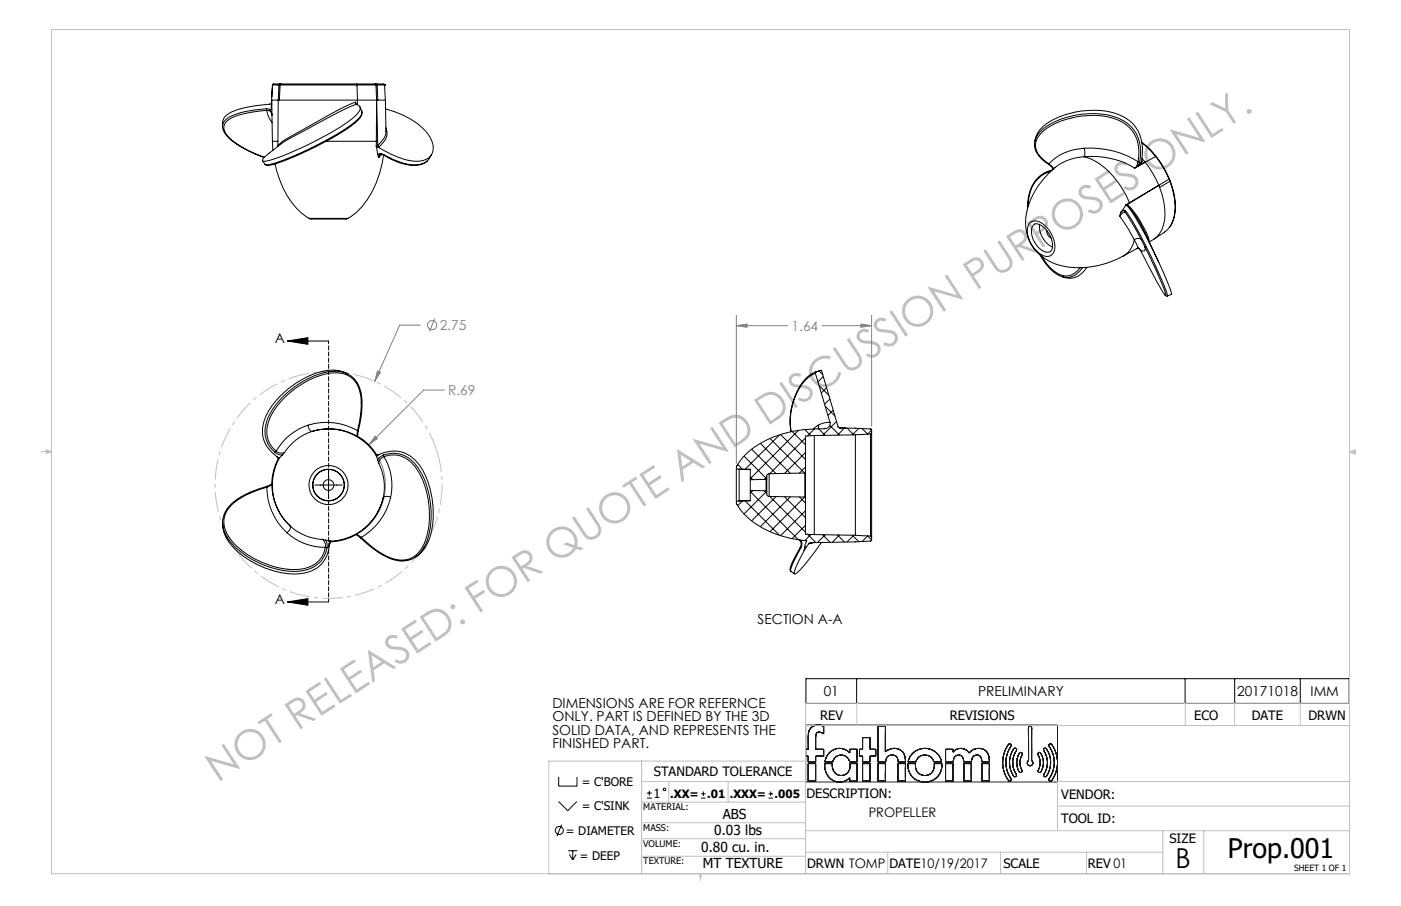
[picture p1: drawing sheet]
<svg xmlns="http://www.w3.org/2000/svg" width="432mm" height="279mm" viewBox="0 0 432 279" stroke-linecap="round" stroke-linejoin="round" font-family="sans-serif">
<g fill="none" stroke="#808080" stroke-width=".31">
<path d="M134 98.2l-1.6 4.1M226.9 97.3v45.6M265.3 99.9l3.3 .5-3.3 .5zM268.6 97.3v34.1M116.3 114.4l1 .4-1.8 2.8zM129.5 100.3h-6.3l-7.7 17.3M226.9 100.4l3.4-.5v1zM226.9 100.4h15.9M253.3 100.4h15.3M111.2 135.2a17.5 17.5 0 0 1-.3 29M115.6 134.5l.7 .7-2.6 2zM136.9 120.3h-6.3l-16.9 16.9"/>
<circle cx="133.2" cy="100.3" r="1.41"/>
</g>
<g fill="none" stroke="#000" stroke-width=".31">
<path d="M88.5 105.2l6.4-1.1v2.1zM88.5 105.2h12.7M97 149.6h8.4M101.2 145.4v8.4M88.5 185.6l6.4-1v2.1zM88.5 185.6h12.7M248.4 209.3h167.4v7.6h-167.4zM264 209.3v7.6M365.3 209.3v7.6M380.5 209.3v7.6M400.8 209.3v7.6M172.2 239.6v2.8h5.6v-2.8"/>
<path d="M172.2 247.2l2.8 2.8 2.8-2.8M173.1 254.4l-1.4 3.5M199.4 246.1h1.5M199.4 244.6h1.5M200.1 243.8v1.6M216.1 246.1h1.4M216.1 244.8h1.4M216.8 244.1v1.4M236.9 246.1h1.4M236.9 244.8h1.4M237.6 244.1v1.4M175.1 262.4h2.8"/>
<path d="M175.5 263.5l1 1.7M176.5 262.4v2.8M177.6 263.5l-1.1 1.7"/>
<circle cx="172.4" cy="256.1" r="1.24"/>
<circle cx="204.8" cy="243.4" r=".38"/>
</g>
<g fill="none" stroke="#191924" stroke-width=".31">
<path d="M248.3 233.2h.7M248.3 233.2v8h10M248.3 231.1v2.1M249 233.2l.2 1.7M249.2 234.9h2M249.3 235.5l-.2 .1v2.6M249.3 235.5h1.9M249.3 235.5l-.2 .2v2.5M251.2 235.5h.2v5.4h-2.3v-2.7M251.6 231.1h2.2l.1 1.9M251.8 223.6h.9M251.8 223.6a2.96 2.96 0 0 0-2.7 3.4v3.9l-.8 .2"/>
<path d="M251.8 223.6h-3.5v7.5M251.8 223.6a3.3 3.3 0 0 0-2.7 3.9v3.4l-.8 .2M252.7 223.6h73.1l.1 10.9M252.7 223.6l1.2 .4-.1 2.2a1.55 1.55 0 0 0-2.3 .2l-.1 4.6 .2 .1M252.7 223.6l1.2 .4v2.2h-.3a1.33 1.33 0 0 0-1.7-.3 1.33 1.33 0 0 0-.5 1.6v3.5l.2 .1M253.7 233.2h-2.2l-.3 1.7M253.9 233l-.2 .2M254.2 235.6l.4 2.6M254.2 235.6v1.2l.4 1.4M254.3 235.5l-.1 .1M254.3 235.5h2.1M254.4 234.9l2 .1"/>
<path d="M254.6 238.2a4.4 4.4 0 0 0 3.1 2.9M254.6 238.2a4.5 4.5 0 0 0 3.1 2.9M256.4 235.5l.1 .1M256.6 231.4a4.8 4.8 0 0 0-2.3 3.5h.1M256.6 231.4a4.2 4.2 0 0 1 4.9 .4M256.6 231.4a4.1 4.1 0 0 1 4.9 .4M256.6 231.4a4.6 4.6 0 0 0-2.3 3.5h.1M260 233a3.9 3.9 0 0 1 2 1.9M260 233a2.88 2.88 0 0 0-3.5 1.9l-.1 .1M260 233a3.2 3.2 0 0 0-3.5 1.9l-.1 .1M260 233a3.4 3.4 0 0 1 2 1.9M261.5 231.8l.4 .4"/>
<path d="M261.9 239.9l.1 1M261.9 239.9l-.2 .1M261.9 231.2v1M262 235.6a2.82 2.82 0 0 1-2.7 3.5 2.82 2.82 0 0 1-2.8-3.5M262 235.6a2.83 2.83 0 0 1-2.7 3.5 2.83 2.83 0 0 1-2.8-3.5M262 231.1l-.1 .1M262 231.1h2.2v3.7M262 234.9h2M262.1 235.5l-.1 .1M262.1 235.5h2M264.1 235.5l.1 5.3M264.2 234.8l-.2 .1"/>
<path d="M265 233.2l.9 .2M265 231.1v2.1M265.9 233.4v1.5h.1M265.9 229.3v1.7l-.9 .1M265.9 235.7v5.1l2.1 .1M266 235.5l-.1 .2M266 235.5l2.1 .1M268.1 227.6l-2.2-.1v1.8M268.1 227.6v3.3l.2 .2M268.1 233.3v1.5M268.1 234.8l-2.1 .1M268.1 238.2v2.5"/>
<path d="M268.1 235.6v2.6M268.3 233.2h1.5M268.3 233.2l-.2 .1M268.3 231.1l1.6 .1M269.9 231.2v1.9M269.9 233.1l-.1 .1M270.6 234.8l.1 .1M270.6 224.1v10.7M270.6 224.1l.1-.2h2.1l.1 .2M270.6 235.7v5M270.8 235.5l-.2 .2M270.8 235.5h2"/>
<path d="M272.8 235.5l.1 .1M272.9 231.7v.1M272.9 238.2v2.5M272.9 238.2h.1M272.9 224.1v7.6M272.9 235.6v2.6M273 234.8l-2.3 .1M273.1 234.3l-.1 .5M274 231.1l-1.1 .7M274 231.1a3.6 3.6 0 0 1 4 .6M274.1 233l-.6 .4-.4 .9M275.6 232.9l.7 .4 .3 .6"/>
<path d="M275.6 232.9l-1.5 .1M275.6 232.9l.6 .3 .4 .7M276.6 233.9l.2 .9M276.8 234.8l.1 .1M276.8 235.6v5.1M276.9 235.5l-.1 .1M276.9 235.5l2.2 .1M278 231.7l.7 1 .2 .7M278 231.7l.5 .6 .4 1.1M278.9 233.4l.2 1.4M279 238.2l.1 2.5M279.1 234.8l-2.2 .1"/>
<path d="M279.1 235.6l-.1 2.6M279.9 237.1a5 5 0 0 0 3.8 3.9M279.9 234.8l1.2 .1M279.9 237.1a4.9 4.9 0 0 0 3.8 3.9M280 235.5l-.2 .1 .1 1.5M280 235.5l2.2 .1M281.1 232.5l-.8 1.2-.4 1.1M281.1 234.9h1.1M281.1 232.5l-.7 1-.5 1.3M282.2 235.6l.1 1.4 .3 .8M282.2 235.6v1.3l.4 .9M282.3 234.8l-.1 .1"/>
<path d="M282.6 237.8a2.98 2.98 0 0 0 4 .9M282.6 237.8a3 3 0 0 0 4 .9M284.8 232.9a2.72 2.72 0 0 1 3 1.9M284.8 232.9a2.7 2.7 0 0 0-2.5 1.9M284.8 232.9a2.78 2.78 0 0 1 3 1.9M287.8 234.8l.2 .1M287.9 236.6l-.5 1.3-.8 .8M287.9 235.6v1M287.9 235.6h2.4M287.9 236.6l-.5 1.4-.8 .7M288 231.7a5.3 5.3 0 0 0-6.9 .8M288 231.7l1.3 1.2 .9 1.9"/>
<path d="M288 231.7l1.2 1.1 1 2M288 231.7a5.4 5.4 0 0 0-6.9 .8M290.2 234.8l-.1 .2-2.1-.1M290.3 235.6a5.1 5.1 0 0 1-4.7 5.6M291.4 234.8l.2 .1M291.4 231.2v3.6M291.4 235.6v5.1M291.6 235.5l-.2 .1M291.6 235.5h2M293.6 231.1l-2.2 .1M293.6 231.1l.1 .1M293.6 235.5l.1 2.7"/>
<path d="M293.7 232a3 3 0 0 1 5 .2M293.7 231.2v.8M293.7 238.2v2.6l-.2 .1M293.7 238.2h.1M293.8 234.8l-2.2 .1M294 233.8l-.2 1M295.6 232.9l.8 .3 .4 .7M295.6 232.9l-.8 .1-.8 .8M295.6 232.9l-1 .2-.6 .7M295.6 232.9l.7 .2 .5 .8M296.8 233.9l.2 .9M297 234.8l.1 .1"/>
<path d="M297 235.6l.1 2.6M297 235.6h2.4M297.1 235.6h2.3M297.1 238.2v2.5M297.1 235.6v2.6M297.1 234.9h2.2M299 231.9l-.3 .3M299.4 235.6v5.1M299.4 234.9h-.1M299.5 234.1l-.1 .8M301 232.9l.8 .1 .6 .8M301 232.9l-1.1 .4-.4 .8"/>
<path d="M301 232.9l-1 .4-.5 .8M302.4 233.8l.2 1M302.6 234.8l.2 .1M302.6 235.6v2.6M302.6 238.2v2.5M302.8 234.9h2M303.7 231.5l-1.5-.6a3.5 3.5 0 0 0-3.2 1M303.7 231.5l.6 .5 .4 1.1 .2 1.7M303.7 231.5l.5 .5a4.7 4.7 0 0 1 .7 2.8M303.7 231.5a3.8 3.8 0 0 0-4.7 .4M304.8 235.5l-2.2 .1M304.8 235.5l.1 .1"/>
<path d="M304.9 234.8l-.1 .1M304.9 235.6l-.1 5.3M304.9 235.6v5.1l-.1 .2M309 235.3l.1 1.2a9 9 0 0 0 1.7 4.1M309 235.3l.3 2.2 .7 1.9 .8 1.2M310.1 233.7l-.1 2 .6 2.5M310.1 233.7l-.1 1.9 .6 2.6M310.6 238.2l1 1.9M310.8 229.6l-1.4 3-.4 2.7M310.8 229.6l-1.2 2.3-.6 3.4M311.1 235.2l.2 1.6M311.3 236.8l1.1 2.5"/>
<path d="M311.5 229.5l-.7 .1M311.5 229.5l.2 .3-.1 .4M311.5 229.5l.1 .7M311.6 230.2l-.8 1.4-.7 2.1M311.6 230.2l-1 1.9-.5 1.6M312.2 233.9v2.2l1 2.6M312.2 233.9l.1 2.7 .9 2.1M312.4 239.3l.5 .2M312.4 231l-1 2.2-.3 2M312.4 231l-.9 1.7-.4 2.5M313.1 230.8l-.7 .2M313.1 230.8l.2 .6-1.1 2.5"/>
<path d="M313.2 238.7l.1 .5M313.3 239.2l-.4 .3M313.5 236.4l.6 1.5M314.1 237.9l.4 .3 .4-.2M314.2 232.3l-.8 2.3 .1 1.8M314.6 232l.4 .3M314.6 232l-.4 .3M314.9 237.4v.6M315 232.3v.5M315 232.8l-.6 1.6a4.4 4.4 0 0 0 .5 3M315 232.8l-.5 1.3a4.3 4.3 0 0 0 .4 3.3M316.8 235.9l.5 .2 .8-.2"/>
<path d="M316.8 235.9l.6 .2 .7-.2M316.9 234.6l-.3 .7 .2 .6M316.9 234.6l-.3 .6 .2 .7M317 224.4v10M317 234.4l-.1 .2M317.7 224l-.4-.1-.3 .5M317.7 224l.3 .5M318 229.4v5M318 234.4l.3 .7-.2 .8M318 234.4l.1 .3a.88 .88 0 0 1 0 1.2M318 224.5v4.9M319.9 237.9l.5 .3"/>
<path d="M319.9 232.8l.7 2.2M320 232.2l-.1 .6M320 237.5l-.1 .4M320.6 232.1l-.6 .1M320.6 232.1l.1 .2M320.6 235l-.2 1.4-.4 1.1M320.6 235l-.2 1.6-.4 .9M320.7 232.3l.6 1.2 .3 1.7M320.7 232.3l.6 1 .3 1.9M320.9 237.9l-.5 .3M321.6 235.2l-.1 1.2-.6 1.5M321.6 235.2l-.1 1.1-.6 1.6"/>
<path d="M321.7 239.1l.4 .4M321.7 231.5l.6 1.1M321.8 238.7l-.1 .4M322.3 232.6l.5 1.9v1.5M322.3 232.6l.5 2.1v1.3M322.5 231a.49 .49 0 0 0-.7-.2 .49 .49 0 0 0-.1 .7M322.5 231a8.1 8.1 0 0 1 1.3 4M322.5 231l1 1.9 .3 2.1M322.6 239.3l-.5 .2M322.8 236l-.4 1.6-.6 1.1M322.8 236l-.5 1.8-.5 .9M323.4 230.2l.8 1.6"/>
<path d="M323.4 229.5v.7M323.8 235l-.2 2-1 2.3M324.1 229.5h-.7M324.1 229.5l.1 .1M324.2 229.6l.9 1.7 .7 2.3M324.2 229.6l1.1 2.2 .5 1.8M324.2 231.8l.6 2v2.8M324.2 231.8l.6 2.1v2.7M324.8 236.6l-.6 2-.8 1.5M324.8 236.6l-.4 1.6-1 1.9M325.8 233.6l.1 .9M325.8 236.6l-.5 1.8-1.1 2.2"/>
<path d="M325.8 236.6l-.6 2.3-1 1.7M325.9 235.7l-.1 .9M325.9 235.7v5.5h-40.3M325.9 234.5v1.2M257.7 241.1l.6 .1M258.3 241.2h1M259.3 241.2h25.1M261.7 240l-1.1 .8-1.3 .4M261.7 240l-1.4 .9-1 .3M264.2 240.8l-2.2 .1M268.1 240.7l-.1 .2M270.6 240.7l.2 .2"/>
<path d="M272.9 240.7l-.1 .2h-2M276.8 240.7l.1 .2M276.9 240.9h2M279.1 240.7l-.2 .2M283.7 241l.7 .2M284.4 241.2h1.2M291.4 240.7l.2 .2M291.6 240.9h1.9M297.1 240.7l.1 .2M299.4 240.7l-.2 .2h-2M302.6 240.7l.2 .2M302.8 240.9h2"/>
<path d="M311.6 240.1a.48 .48 0 0 1-.2 .7 .48 .48 0 0 1-.6-.2M323.4 240.1l.1 .7M324.2 240.6l-.5 .3-.2-.1M324.2 240.6l-.4 .3-.3-.1"/>
</g>
<path d="M134.7 139.3a35 35 0 0 0-58.6-14 35 35 0 0 0 16.1 58.1 35 35 0 0 0 43-42.3l-.5-1.8" fill="none" stroke="#c0c0c0" stroke-width=".31" stroke-dasharray="6.3 1.3 1.3 1.3" stroke-linecap="butt"/>
<path d="M101.3 105.1v80.5" fill="none" stroke="#000" stroke-width=".31" stroke-dasharray="1.3 .6" stroke-dashoffset=".4"/>
<g fill="none" stroke="#c0c0c0" stroke-width=".31">
<path d="M15.9 9.1h400v260.4h-400zM12.7 139.3h3.2M14.2 139.1l1.7 .2M14.2 138.7l1.7 .6M15.9 139.3l-1.7 .3M15.9 139.3l-1.7 .5M415.9 139.4l1.8-.6v1.2zM415.9 139.4l1.8 .3M417.7 139.2l-1.8 .2M264.1 216.9v6.9M365.3 216.9v6.9M380.5 216.9v6.9"/>
<path d="M400.8 216.9v6.9M415.9 216.9h-167.6v52.6M197.7 234.7v34.8M248.3 223.8h167.6M248.3 234.7h-79.1v34.8M197.7 241h50.6M197.7 258.7h50.6M197.7 247.4h50.6M197.7 253.7h50.6M206.1 241v6.4M224.4 241v6.4M248.3 256.2h167.6"/>
<path d="M325.9 248.6h90M358.4 256.2v13.3M371 256.2v13.3M415.9 241h-90v15.2M197.7 264.1h50.6M215.9 269.5v2.1M215.9 269.5l.3 .8h-.6zM248.3 262.8h110.1M273.6 262.8v6.7M308.4 262.8v6.7M334.9 262.7l-.1 6.9"/>
</g>
<path d="M88.5 105.2l6.4-1.1v2.1zM88.5 185.6l6.4-1v2.1z" fill="#000"/>
<g fill="#808080">
<path d="M116.3 114.4l1 .4-1.8 2.8z"/>
<path d="M115.6 134.5l-1.9 2.7 2.6-2zM226.9 100.4l3.4-.5v1zM265.3 99.9l3.3 .5-3.3 .5z"/>
</g>
<g fill="none" stroke="#000" stroke-width=".31">
<path d="M68.6 38.9a7.8 7.8 0 0 0 4.4 5.6l3.3 1.9 5.1 2.2M82.1 33.5l.1 .5M82.1 33.5l1.2 .3M82.1 33.5a25.2 25.2 0 0 0-12.2 3.2l-1 1-.3 1.2M82.2 34a1.39 1.39 0 0 1 1.5 .8M82.2 34a27.6 27.6 0 0 0-11.6 2.8 2.95 2.95 0 0 0-.7 4.8 27.4 27.4 0 0 0 11.6 6.9M82.2 34l.4 1.6 1.3 2.2M83.3 33.8l.4 1M83.6 33.8h-.3M83.6 31.8l-.2 .2a47.6 47.6 0 0 0-12 2.5 3.9 3.9 0 0 0-2.8 4.4M83.6 32.1v1.7M83.6 31.8v.3"/>
<path d="M83.7 32.8v.7M83.7 34.8l.1 .6M83.7 33.5l-.1 .3M83.7 30.9h2.1M83.7 30.9v2.6M83.7 32.1h-.1M83.7 31.7l-.1 .1M83.7 30.9v2.3M83.7 30.9l.1 4.5M83.8 35.5l.2 8.1M83.8 35.4v.1M83.9 27.2l-.1 2.7"/>
<path d="M84 26.2h2M84 26.2h.1M84 26.2l-.3 4.7M85.8 30.9l-.1 14M85.8 30.9h.3M86 26.2h.3M86 26.2l-.2 4.7M86.1 30.9h24.1M86.3 25.9l-.3 .3M86.3 25.9h.3M86.3 25.9h-2.1l-.2 .3M86.3 26.2h23.7"/>
<path d="M86.3 26.2l-.2 4.7M86.6 25.9h23.3M86.6 25.9l-.3 .3M109.1 38.1a80.6 80.6 0 0 1-16.1 9.2M109.5 31.5l-4.8 2.2-10.7 6a38.4 38.4 0 0 0-8.3 5.2M109.5 31.5l.1 .3M109.5 31.5l.1 .2M109.6 31.8l.2 .3M109.6 31.7l.1 .3M109.6 31.7v.1M109.9 25.9l.1 .3M109.9 25.9h5.7"/>
<path d="M110 26.2h5.9M110 26.2l.2 4.7M110.2 30.9h5.9M110.2 30.9l-.1 1.4M110.9 32.9l.6 1.4M111.4 34.3l.1 .1M111.5 34.4v.7a13.2 13.2 0 0 1-5.8 5.2 97 97 0 0 1-22.8 10.5l-1.2-.1M111.5 34.4a3.1 3.1 0 0 1-1.6 3.1l-.6 .5M115.6 25.9l.3 .3M115.6 25.9h.4M115.9 26.2h.3M115.9 26.2l.2 4.7"/>
<path d="M116 25.9l.2 .3M116 25.9h2.1M116.1 30.9l.3 14M116.1 30.9l-.1 12.7M116.1 30.9h.4M116.2 26.2h2.3M116.2 26.2l.3 4.7M116.5 30.9h2.2M118.2 25.9l.3 .3M118.5 26.2l.5 14.4M118.5 26.2h.1M118.9 33.6a25.2 25.2 0 0 1 13 7.7 5.6 5.6 0 0 1 .7 7 6.3 6.3 0 0 1-5.9 1.3 29.3 29.3 0 0 1-10-4.1"/>
<path d="M119 39.4a5.3 5.3 0 0 1-2.2 6l-.1 .1M80.9 49.6l.8 1.1M81.6 48.4a54.8 54.8 0 0 1 12.8-8.4l9.1-4.9 5.9-2.8a1.1 1.1 0 0 1 1.6 .9 6.4 6.4 0 0 1-3.5 4.2 93.8 93.8 0 0 1-25.6 12.3l-1-.1 .1-.5zM84 43.6h1.7M84 43.6l.1 2.8M84.8 50.6a25.7 25.7 0 0 0 9.5 16.1l.9 .6M85.7 44.9l-.1 .3M93 47.3l-5.5 2.3a12.4 12.4 0 0 1-5.4 1.3l-.4-.2M100.5 43.6h15.5M116 45l.4 2.6M116 45l.7 .5M116 43.6v1.4"/>
<path d="M116.4 47.6l.3 1M116.4 47.6a1.57 1.57 0 0 1 1.9 .1M116.4 44.9l.3 .6M117 47.7l.4-.1 .9 .2M117 47.7l-.3 .9M117.7 47.6l-1 1M118.2 47.8a29.6 29.6 0 0 1-8.5 17.8l-2.4 1.7M118.3 47.8a16.1 16.1 0 0 0 11.3 3l2.1-1.2M118.3 47.7v.1M119 40.4a4.9 4.9 0 0 1-1.9 3.8l-.7 .7M133 47.6a5 5 0 0 1-5.3 3.2l-2-.1-2.7-.8-4.7-2.2M318.9 45.2a8.4 8.4 0 0 0 4.2 5.5"/>
<path d="M318.9 45.2a6.5 6.5 0 0 1 3.6-6.2 26.2 26.2 0 0 1 22.2-2.6 11.2 11.2 0 0 1 6.6 13.4M318.9 43.5a8.4 8.4 0 0 1 5.2-6.3 26.5 26.5 0 0 1 20.8-1.8 11.3 11.3 0 0 1 7.1 12.8l-.1 1.6M323.3 50.6l-.2 .1 1.1 .8 .4 .7M323.3 50.6l1.1 .9 .2 .7M323.8 52.9a8.9 8.9 0 0 0-6.6 7.5l-.3 3.3M324.3 52.4a9.7 9.7 0 0 0-7.4 9l-.2 3M334.1 48.3a16.3 16.3 0 0 0-12.2 6.6 19.4 19.4 0 0 0-5.2 17.7 14.2 14.2 0 0 0 12.4 9.7 28 28 0 0 0 17.1-3.3M334.1 48.3a21.8 21.8 0 0 1 12.9 11.8l1.1 2.4M334.1 45.7a15.5 15.5 0 0 0-10.8 4.9M334.1 45.7a26.5 26.5 0 0 1 16.6 4.2M334.1 48.3a24.6 24.6 0 0 1 15.6 3.6M334.1 45.7a3.6 3.6 0 0 1 0 2.6"/>
<path d="M350.2 51.5l-.5 .4M350.7 49.9a11 11 0 0 0-9.7-14 26.1 26.1 0 0 0-19.3 4.4 5.3 5.3 0 0 0 .1 9.1l1.5 1.2M350.7 49.9l-.5 1.6M350.9 50.9l-.7 .6M350.9 50.9v.2M351 51l-.1 .1M351.3 49.8l-.6 .1M351.3 49.8l-.4 1.1M351.8 50l-.9 1.1M351.8 50v.1M351.8 50.1l-.8 .9M351.8 49.6l.2 .1"/>
<path d="M351.9 43.9l2.9 2.5 1.5 1.8M351.9 49.8l.1 .1M351.9 44l1.7 1.5 2.6 2.8M351.9 49.8l-.1 .2M351.9 48.8l1.1 1.2M352 49.9l-.2 .2M352 49.7v.2M352 49.7l-.1 .1M353 50a31.9 31.9 0 0 1 4.2 7.2M353 50l-2 1M353 50l-3.3 1.9M356.2 48.3l.1-.1a26.4 26.4 0 0 1 4.1 7"/>
<path d="M356.2 48.3a27.6 27.6 0 0 1 4.1 6.9M356.2 48.3l-3.2 1.7M357.2 57.2l-9.7 5.9M357.2 57.2l.2 .6M357.2 57.2l-9.1 5.3M357.4 57.8a18 18 0 0 1 .7 13.1 7.3 7.3 0 0 1-3.9 3.7M360.3 55.2l.3 .7M360.3 55.2l.3 .6M360.3 55.2l-3.1 2M360.6 55.9a17.5 17.5 0 0 1 .6 13l-1 1.5-1.3 1.2M360.6 55.9l-3.2 1.9M360.6 55.8v.1"/>
<path d="M360.7 55.8a17 17 0 0 1 .3 13.5l-.4 .6M95.2 67.3l.5 .3h11.1l.5-.3M95.2 67.3h12.1M317.3 68.8a3.1 3.1 0 0 1 4.4 .5 9.1 9.1 0 0 1 3.3 7.7 2.49 2.49 0 0 1-4.1 1.5 8.5 8.5 0 0 1-4-9.1zM318.9 69.1a3.3 3.3 0 0 1 3.1 1.3 7 7 0 0 1 2.2 6.6l-.4 .5M318.9 69.1a3.3 3.3 0 0 0-.8 3.9 6.5 6.5 0 0 0 4.6 4.8l1.1-.2M320.4 69.3a7.1 7.1 0 0 0 4 6.9M320.6 78.7a12.6 12.6 0 0 0 7.5 6.8 5.6 5.6 0 0 0 5.5-2.9M321.1 79.1a11.1 11.1 0 0 0 7 6 5.5 5.5 0 0 0 4.8-2.5M322.6 71.1a2.58 2.58 0 0 0 1.3 2.3M345.1 66.7l2.6 3.8 1.9 3.5M345.5 65.4l-.4 1.3"/>
<path d="M346.8 65.4a131 131 0 0 1 12.5 25.6l-.1 .1a65.8 65.8 0 0 1-6.4-11.4l-1.2-2.4M346.8 65.4l-.8 .3-.9 1M346.8 64.9v.5M346.8 64.9a1.11 1.11 0 0 0-1.3 .5M346.8 64.9a127.9 127.9 0 0 1 13 26.3v.1M347 63.1l-1.5 2.3M347 63.1l.3 .3M347.3 63.4l.5 .5a127.9 127.9 0 0 1 13.3 26.6l-.1 .3-1.2 .5M347.3 63.4a41.9 41.9 0 0 1 7.8 13.1l2.1 4.5M347.5 63.1l-.2 .3M347.5 63.1a29.6 29.6 0 0 1 6.6 10.9v.4M348.1 62.5l-1.1 .6"/>
<path d="M349.6 74a7 7 0 0 1-3.4 5M349.6 74l1 2-.1 .6M350.5 76.6h.1M350.5 76.6l-4.3 2.4M350.7 76.5l.9 .8zM350.9 76.4l-.4 .2M351.7 73.7l-1.1-.2-1 .5M352.8 76l.2 1a.9 .9 0 0 1-1.3 .3h-.1M359 71.6l-3.3 2.1M335 82.4a6 6 0 0 1-7.6 3M359 90.9l.4 .4h.4M107.3 115.4a10.8 10.8 0 0 0-9.8-.4 26.1 26.1 0 0 0-16.2 15.2 9.3 9.3 0 0 0 4.1 10.7"/>
<path d="M251.3 115.1l4.5 15.1M251.3 115.1a13.3 13.3 0 0 0-7 9.6l-.7 4.3 .2 4.1M251.6 114.6l-.3 .5M251.7 114.6a10.8 10.8 0 0 0-6.2 6.3 20.9 20.9 0 0 0-1.7 12.2M252.4 118.9l3 3M252.4 114.4l1.2 1.1M252.7 114.3l-1.1 .3M253.2 114.2h-.1M253.2 114.2l-1.6 .4M253.2 114.2l5.2 17.6 .6 .2 9.3 .3M253.8 116.1l-1.7 1.7M254.8 119.6l-1.7 1.6"/>
<path d="M84.7 139.5l1.2 .7 1.1 .2M85.1 139.2l-.4 .3M85.1 139.2l.9 .5 1.7-.1M87.7 139.6l-.7 .8M94.9 131.1a17.3 17.3 0 0 0-9.8 8.1M94.9 131.1a19.2 19.2 0 0 1 15.3 1.7M94.9 131.1a1.82 1.82 0 0 0 1.3 1.9M96.2 133a15.6 15.6 0 0 0-8.5 6.6M96.2 133a17.3 17.3 0 0 1 19.8 7.5M96.2 133a17.1 17.1 0 0 1 13.9 1.5M110.1 134.4v.1M110.1 134.4l.1 .1"/>
<path d="M110.2 132.8h.3l-.2 1.1M110.2 132.8a22.8 22.8 0 0 0 .3-13.2 7.2 7.2 0 0 0-8.3-4.6 26.5 26.5 0 0 0-19.2 14.3 8.1 8.1 0 0 0 2.1 9.9M110.2 132.8l-.1 1.6M110.2 134.5a18.1 18.1 0 0 1 5.9 5.7M110.2 134.5h-.1M110.3 133.9l-.2 .5zM110.4 132.8a22.1 22.1 0 0 0 .1-14.1 7.8 7.8 0 0 0-8.5-4.2 27 27 0 0 0-19.5 14.6 8.7 8.7 0 0 0 2.2 10.4M231.7 138.5l7.5 7.6M234.4 136.7l9.2 9.3M237.3 135.3l10.7 10.6M240.2 134.2l-10.6 10.5M240.6 134l7.6 7.7"/>
<path d="M244.2 133.1l4 4.1M246.1 132.7l-14.9 14.9M248 132.5l1.9 1.9M248.2 135.1l-11 11M248.2 139.6l-6.4 6.4M250.9 132.3a30.1 30.1 0 0 0-22 8.8l-1.7 2.4a.68 .68 0 0 0-.2 .9 .68 .68 0 0 0 .8 .3M251 132.3l-2.1 2.1M251 134.3v30.6M251 134.3l-2.8 .2v11.2M252.2 131.1l-1.5 1.2M252.2 131.1v1.2M252.3 132.3l2 2"/>
<path d="M254.3 125.3l3 3M255.8 131.2l2.9 3M255.8 123l-1.7 1.7M255.8 130.2a6.6 6.6 0 0 0-3.6 .9M255.8 130.2a1.61 1.61 0 0 1-1.7 2l-3.2 .1M256.8 126.5l-1.6 1.6M257.8 130l-4.3 4.3M258.9 132h1.8M260.3 132l-2.2 2.2M261.1 132l2 2.1M263.6 134.1l-12.6 .2M263.6 134.1v31"/>
<path d="M264.7 132.1l-2 2M265.7 132.2l1.7 1.7M268.3 132.3l.3 .3M268.3 133.8l-4.7 .3M268.3 133.8v31.5M268.6 132.6l-1.2 1.3M268.6 133.5l-.3 .3M268.6 133.5v32.2M268.6 132.6v.9M69.5 157.8a8.2 8.2 0 0 0 1.9 9.7 27.3 27.3 0 0 0 21.5 8.6 8.6 8.6 0 0 0 7.9-7.2M82.1 150l.1 .2M82.2 150a21.8 21.8 0 0 0-12.3 7l-.4 .8"/>
<path d="M82.2 150.2a22.9 22.9 0 0 0-11.6 6.4 7.2 7.2 0 0 0 .3 9.5 26.5 26.5 0 0 0 21.9 9.4 8.1 8.1 0 0 0 7.5-6.7M82.2 150.2a19.2 19.2 0 0 0 6.2 14.1M83.2 149.6l-1.1 .4M83.3 149.6l.4-.1zM83.7 149.5l-1.5 .7M83.7 149.4v.1M83.7 149.4l.1 .1M83.8 149.5a17 17 0 0 0 5.6 12.7M83.8 149.5h-.1M85.4 140.9l.4 .5M85.4 140.9l.7 .5M85.8 141.4a18.2 18.2 0 0 0-2.1 8"/>
<path d="M86 141.4h.1M86 141.4a17.2 17.2 0 0 0 3.4 20.8M86 141.4h-.2M87 140.4l-.9 1M116 140.6l.4 1.3M116 140.5v.1M116.1 140.2l-.1 .3M116.4 141.9l.3 .9M116.7 140.2a9.5 9.5 0 0 1 12.6 3.2 27.2 27.2 0 0 1 2.6 23.9 9.1 9.1 0 0 1-4 4.6M116.7 142.8a16.4 16.4 0 0 1 1.4 10.7M116.7 140.2h-.6M116.7 140.2l-.7 .4"/>
<path d="M118.1 153.5a17.3 17.3 0 0 1-16.4 13.4M118.1 153.5a17.3 17.3 0 0 1-8.2 11.2M118.3 140.3a8.8 8.8 0 0 1 10.7 4.1 27.3 27.3 0 0 1 2.2 23.3 8 8 0 0 1-11.5 4.3 30.6 30.6 0 0 1-8.5-6.1M118.3 140.3v.5M118.3 140.3l-1.2 .7-.7 .9M118.3 140.8a8.1 8.1 0 0 1 9.7 3.1 26 26 0 0 1 2.3 24.6 7.3 7.3 0 0 1-10.1 3.5 27.3 27.3 0 0 1-8.9-6.3M118.3 140.8a16.8 16.8 0 0 1 2.1 12.6M118.3 140.8l-1.2 1-.4 1M120.4 153.4a19 19 0 0 1-9.1 12.3M120.4 153.4a1.81 1.81 0 0 0-2.3 .1M226.9 144.6v10M227.4 143.3l1.4 1.4"/>
<path d="M227.8 144.7h3.4M227.8 154.5a.67 .67 0 0 0-.8 .3 .67 .67 0 0 0 .2 .8 22.9 22.9 0 0 0 14.1 9.8l2.5 .7 4.8 .7-.6 1.7-.1 1.3M227.8 144.7v9.8M228.8 154.4l-1.4 1.5M229.3 140.7l7 7M229.6 154.4l10.6 10.6M231.2 147.1l.9 .8M231.2 151.6l14.8 14.8M231.2 154.4l-3.4 .1M231.2 151.2l4.9 .1M231.2 147.9v3.3M231.2 144.7v3.2"/>
<path d="M231.2 151.2v3.2M232.1 151.3l-.9 .8M235.5 151.3l.8 .9M236.1 147.8l-4.9 .1M236.1 151.3l.2 .2M236.1 147.8v3.5M236.3 147l-.8 .8M236.3 151.5l-7 7M236.3 147.6l-.2 .2M236.3 151.5l.1 1.1 .7 .5M236.3 147.6v3.9M237.1 146.1l-.7 .4-.1 1.1"/>
<path d="M237.1 146.1v7M237.1 153.1l11 .2M237.2 153.1l11 11M239.2 153.1l-7.5 7.5M241.8 153.2l6.4 6.4M243.6 153.2l-9.2 9.2M246.4 153.2l1.8 1.9M248 153.3l-10.6 10.6M248.1 153.3l.1 .2M248.1 145.9v7.4M248.1 145.9l-11 .2M248.2 144l-1.8 1.9"/>
<path d="M248.2 157.5l-7.6 7.7M248.2 153.5v11.2l2.8 .2M248.2 145.7l-.1 .2M248.2 145.7v7.8M68.6 161.5v.1a9.9 9.9 0 0 0 3.2 7.1 27.4 27.4 0 0 0 20.8 8.2 9.4 9.4 0 0 0 9-9.2M88.4 164.3a17.3 17.3 0 0 0 11.9 4.5M89.4 162.2a15.6 15.6 0 0 0 9.9 4.1M89.4 162.2a1.87 1.87 0 0 1-1 2.1M99.3 166.3l1.1 .3M99.3 166.3l.8 1 .2 1.5M100.3 168.8l.5 .1M100.4 166.6l1.3 .2"/>
<path d="M100.4 166.6l.4 1v1.3M101.7 167.4l-.1 .3M101.7 166.8v.1M101.7 166.8v.6M101.7 166.9l.3 .2M102 167.1l-.3 .3M109.9 164.9a17.8 17.8 0 0 1-7.9 2.2M109.9 164.9h.1M109.9 164.7l.1 .2M109.9 164.7v.2M109.9 164.9l.4 .3zM110 164.9l1.3 .8"/>
<path d="M110.3 165.2l.9 .7 .1-.2M243.7 176.2l1.2 .8M246.3 166.5a1.76 1.76 0 0 1 .4 2.3M246.7 168.8a17.6 17.6 0 0 0-3.2 7.1l.2 .3M246.7 168.8l.1 .1M246.8 168.9l-1.2 2.4a10 10 0 0 0-1.9 4.9M246.9 166.6a2.47 2.47 0 0 1-.1 2.3M248 168.4l.5 .4M248.2 162l-4 4.1M248.9 164.7l2.6 2.6M249.2 167.7l-1.3 2.1M249.9 164.8l-1.8 1.9"/>
<path d="M250.7 167.3l-1.5 .4M251 164.9l12.6 .2M253.2 167.3l-1 1.4a31.2 31.2 0 0 1-7.2 8.3l-.2-.6 .4-1.2 2.7-5.4M253.5 164.9l2.4 2.4M254.3 164.9l-2.4 2.4M258.1 165l2.2 2.2M258.7 165l-2.2 2.3M262.7 165.1l2 1.9M263.1 165.1l-2 2M263.6 165.1l4.7 .2M267.4 165.3l1.2 1.2M267.4 165.3l-1.7 1.7"/>
<path d="M268.3 165.3l.3 .4M268.6 166.5l-.2 .4-18.6 .5-.6 .3M268.6 165.7v.8"/>
<circle cx="101.2" cy="149.6" r="6"/>
<circle cx="101.2" cy="149.6" r="4.8"/>
<circle cx="101.2" cy="149.6" r="4.9"/>
<circle cx="101.2" cy="149.6" r="1.66"/>
</g>
<text font-size="12.7" fill="#c0c0c0" x="67" y="241.5" transform="rotate(-33 67 241.5)">NOT RELEASED: FOR QUOTE AND DISCUSSION PURPOSES ONLY.</text>
<text font-size="8.5" x="362.3" y="267.8">B</text>
<text font-size="8.3" x="378.5" y="264.6">Prop.001</text>
<g font-size="4.2" fill="#808080">
<text x="135.5" y="101.8">2.75</text>
<text x="244" y="102">1.64</text>
<text x="138.1" y="121.9">R.69</text>
</g>
<g font-size="4.2">
<text x="84.7" y="105.9">A</text>
<text x="84.7" y="186.4">A</text>
<text x="233.5" y="192.5">SECTION A-A</text>
<text x="253.9" y="214.6">01</text>
<text x="301.4" y="214.6">PRELIMINARY</text>
<text x="381.3" y="214.6">20171018</text>
<text x="403.9" y="214.6">IMM</text>
<text x="170.3" y="218.3">DIMENSIONS ARE FOR REFERNCE</text>
<text x="170.3" y="222.4">ONLY. PART IS DEFINED BY THE 3D</text>
<text x="170.3" y="226.6">SOLID DATA, AND REPRESENTS THE</text>
<text x="170.3" y="230.8">FINISHED PART.</text>
<text x="220.2" y="257.5">0.03 lbs</text>
<text x="222.8" y="252.4">ABS</text>
<text x="216.1" y="262.6">0.80 cu. in.</text>
<text x="216.7" y="267.7">MT TEXTURE</text>
</g>
<text font-size="4.1" x="267.7" y="251.9">PROPELLER</text>
<g font-size="4">
<text x="252.8" y="222.1">REV</text>
<text x="292.7" y="222.1">REVISIONS</text>
<text x="368.1" y="222.1">ECO</text>
<text x="385.8" y="222.1">DATE</text>
<text x="403.3" y="222.1">DRWN</text>
<text x="201.5" y="239.3">STANDARD TOLERANCE</text>
<text x="201.4" y="246.1">1</text>
<text x="248.5" y="246.1">DESCRIPTION:</text>
<text x="327.1" y="246.3">VENDOR:</text>
<text x="327" y="253.7">TOOL ID:</text>
<text x="360.4" y="259.9">SIZE</text>
<text x="248.8" y="267.5">DRWN TOMP</text>
<text x="274.1" y="267.7">DATE10/19/2017</text>
<text x="309.3" y="267.7">SCALE</text>
<text x="335.3" y="267.8">REV 01</text>
</g>
<g font-size="3.7">
<text x="179.3" y="242.3">= C'BORE</text>
<text x="179.3" y="249.9">= C'SINK</text>
<text x="174.4" y="257.5">= DIAMETER</text>
<text x="178.7" y="265.1">= DEEP</text>
</g>
<g font-size="3.5">
<text x="206.6" y="246.1">.XX=</text>
<text x="218" y="246.1">.01</text>
<text x="225" y="246.1">.XXX=</text>
<text x="238.8" y="246.1">.005</text>
</g>
<g font-size="2.8">
<text x="198.3" y="249.7">MATERIAL:</text>
<text x="198.3" y="256.3">MASS:</text>
<text x="198.2" y="261.3">VOLUME:</text>
<text x="198.3" y="266.4">TEXTURE:</text>
</g>
<text font-size="2.7" x="398.9" y="268.7">SHEET 1 OF 1</text>
</svg>
